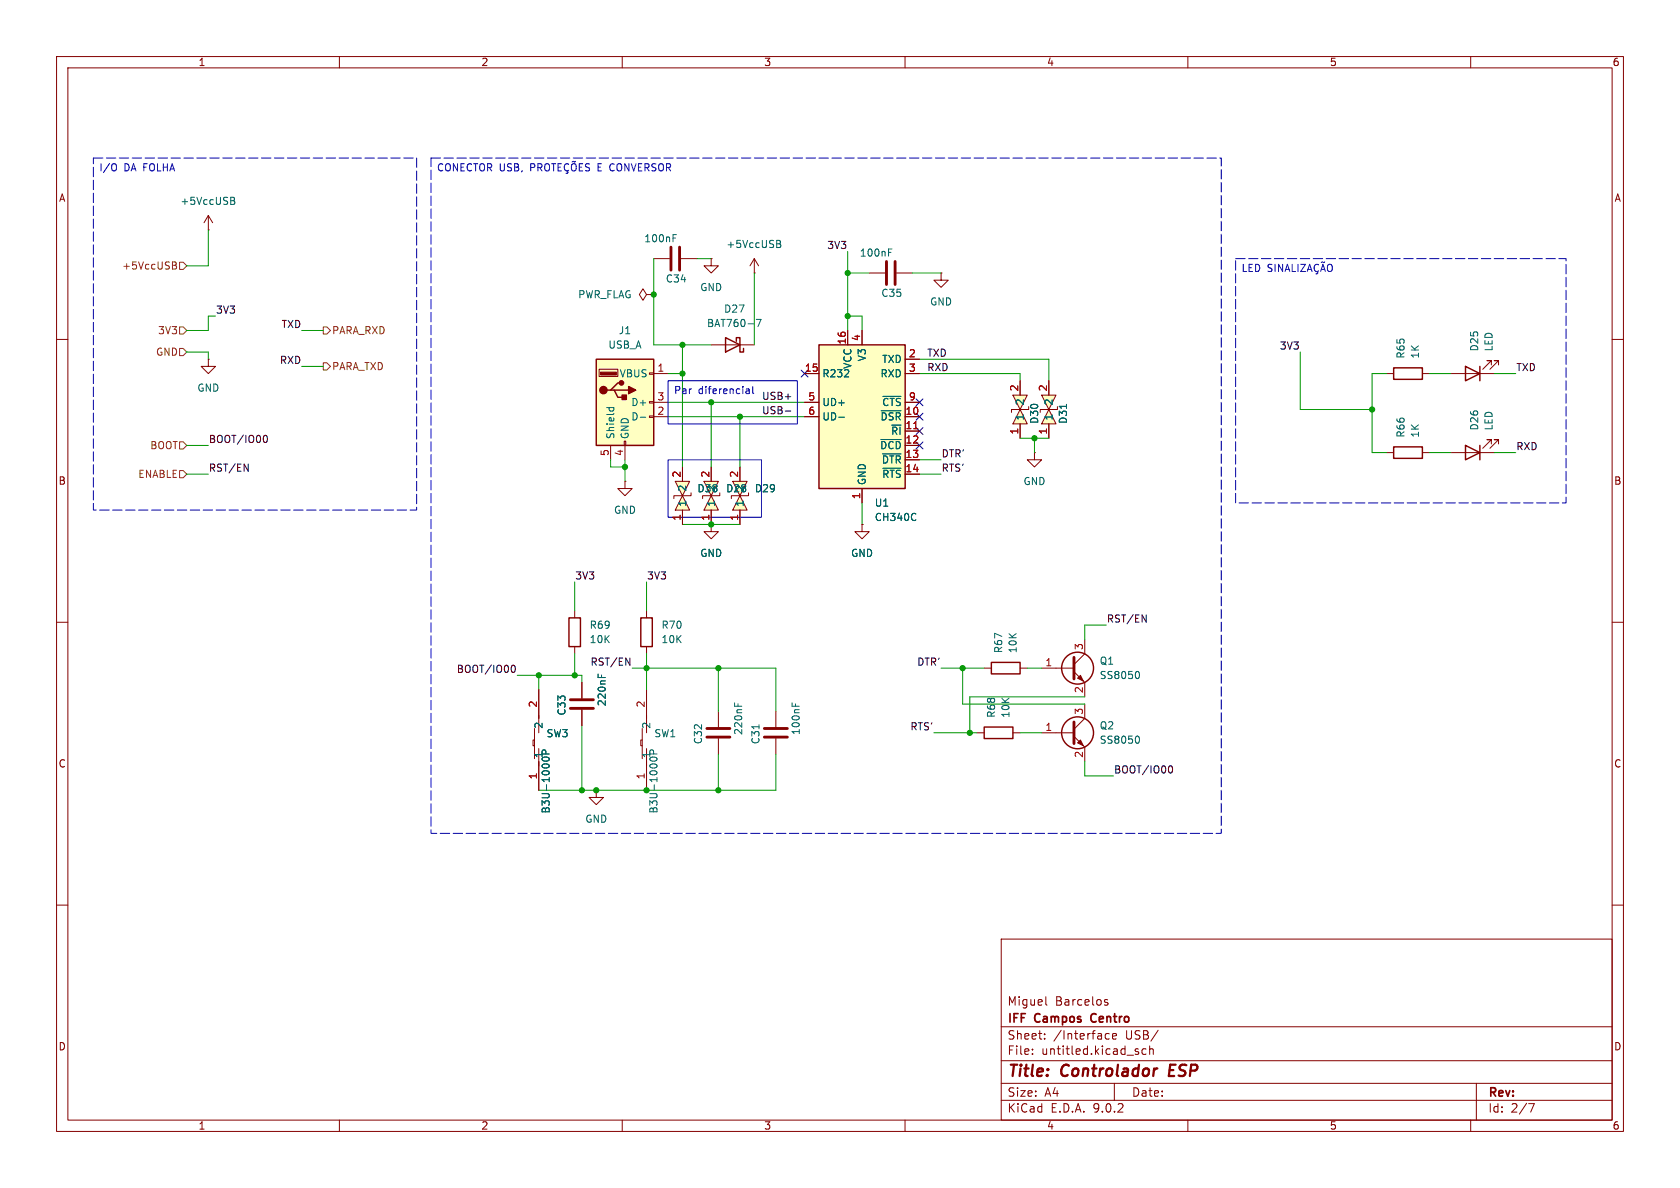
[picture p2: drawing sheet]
<svg xmlns="http://www.w3.org/2000/svg" width="297mm" height="210mm" viewBox="0 0 297 210" stroke-linecap="round" stroke-linejoin="round" font-family="sans-serif">
<g fill="none" stroke="#840000" stroke-width=".18">
<path d="M10 10h277v190h-277zM12 12h273v186h-273zM60 10v2M110 10v2M160 10v2M210 10v2M260 10v2M10 60h2M285 60h2M10 110h2M285 110h2M10 160h2"/>
<path d="M177 166h108v32h-108zM184.9 176.2v1.3l.2 .2M195.2 177l.7 .4-.2 .3-.5-.1M195.8 176.8l-.3-.1-.3 .2M285 160h2M60 198v2M110 198v2M160 198v2M177 194.5h108M177 191.5h108M177 187.5h108M177 181.5h108"/>
<path d="M182.5 186.3v.1M182.5 185.5v.1M184.7 183.6v.1M184.7 182.8v.1M195.5 183.6h.6M195.5 182.8h.6M196.7 183.2l.7-.1-.1-.3-.4-.1-.2 .2v.7h.6M197 191.5v3M201.2 186v.3M202.6 185.5l-.4-.1-.3 .3v.4l.1 .2h.6M203.2 185.5l.3-.1 .3 .1 .1 .9M203.2 184.9v1.5"/>
<path d="M204.7 182.1l-1.2 2M210 198v2M260 198v2M261 191.5v6.5M270.2 195.1h1l-.6 1.5"/>
</g>
<path d="M206.9 188.2l-.3 2h1" fill="none" stroke="#840000" stroke-width=".4"/>
<path d="M193 179.4l-.2 .4 .2 .7" fill="none" stroke="#840000" stroke-width=".3"/>
<path d="M144.8 61h15.2v25.4h-15.2z" fill="#ffffc2"/>
<path d="M144.8 61h15.2v25.4h-15.2zM246.4 65h5.1v2.1h-5.1z" fill="none" stroke="#840000" stroke-width=".25"/>
<g fill="none" stroke="#840000" stroke-width=".18">
<path d="M149.9 58.4v2.6M152.4 58.4v2.6M142.2 66h2.6M142.2 71.1h2.6M142.2 73.7h2.6M160 66h2.6M160 71.1h2.6M160 73.7h2.6M160 63.5h2.6M160 76.2h2.6M160 78.7h2.6M245.1 66h1.3"/>
<path d="M251.5 66h1.2M152.4 86.4v2.5M160 81.3h2.6M160 83.8h2.6"/>
</g>
<path d="M148.3 73.8h1M155.7 77.7h3.6M155.8 72.6h3.5M156.1 70.1h3.2M156 80.2h3.3M156.1 82.8h3.2M161.9 90.8v.1M161.9 91.9v.1" fill="none" stroke="#006464" stroke-width=".18"/>
<path d="M161.5 75.8h.8" fill="none" stroke="#a90000" stroke-width=".18"/>
<g fill="#ffffc2">
<path d="M120.6 87.6l1.3 2.6h-2.5z"/>
<path d="M119.4 85.1h2.5l-1.3 2.5z"/>
</g>
<path d="M119.4 85.1h2.5l-1.3 2.5zM120.6 87.6l1.3 2.6h-2.5zM120.6 82.6v2.5M120.6 90.2v2.5M122.2 87.1v.5h-3.1v.5" fill="none" stroke="#840000" stroke-width=".18"/>
<g fill="#ffffc2">
<path d="M125.7 87.6l1.3 2.6h-2.5z"/>
<path d="M124.5 85.1h2.5l-1.3 2.5z"/>
</g>
<path d="M124.5 85.1h2.5l-1.3 2.5zM125.7 87.6l1.3 2.6h-2.5zM125.7 82.6v2.5M125.7 90.2v2.5M127.2 87.1v.5h-3v.5M245.1 80h1.3M251.5 80h1.2M102.9 120.7v2.7M102.9 125.5v2.8" fill="none" stroke="#840000" stroke-width=".18"/>
<path d="M246.4 79h5.1v2h-5.1z" fill="none" stroke="#840000" stroke-width=".25"/>
<path d="M100.8 125.2h4.1M100.8 123.7h4.1" fill="none" stroke="#840000" stroke-width=".51"/>
<path d="M105.7 119.2v.6M106.3 119.3v.5" fill="none" stroke="#006464" stroke-width=".18"/>
<g fill="#ffffc2">
<path d="M130.8 87.6l1.3 2.6h-2.6z"/>
<path d="M129.5 85.1h2.6l-1.3 2.5z"/>
</g>
<g fill="none" stroke="#840000" stroke-width=".18">
<path d="M114.3 52.1l-.6-1-.7 1 .7 1 .6-1h1.3M115.6 52.1h.1M115.6 45.7h2.8M120.4 45.7h2.8M125.7 45.7v1.3h1.3l-1.3 1.3-1.2-1.3h1.2M125.7 45.7h.1M133.3 48.3h.1M133.3 45.7l-.7 1.3M133.3 45.7l.8 1.3M133.3 45.7v2.6M153.7 48.3h2.8M158.5 48.3h2.8"/>
<path d="M166.4 48.3v1.2h1.2l-1.2 1.3-1.3-1.3h1.3M166.4 48.3h.1M125.7 61h7.6M256.5 66h7.7M263.7 64.5v-.7h-.8h.8l-1.6 1.5M263.7 78.5v-.8h-.8h.8l-1.6 1.5M264.9 64.5v-.7h-.7h.7l-1.5 1.5M264.9 78.5v-.8h-.7h.7l-1.5 1.5M129.5 85.1h2.6l-1.3 2.5zM130.8 87.6l1.3 2.6h-2.6zM130.8 82.6v2.5M130.8 90.2v2.5"/>
<path d="M132.3 87.1v.5h-3v.5M152.4 92.7v1.3h1.3l-1.3 1.3-1.3-1.3h1.3M152.4 92.7h.1M256.5 80h7.7M101.6 108v1.2M101.6 114.3v1.3M114.3 108v1.2M114.3 114.3v1.3M174 118.1h1.3M180.3 118.1h1.3M184.1 118.1h5.8M189.9 118.7l1.9 2v2.5"/>
<path d="M191.8 113v2.6l-1.9 1.9M127 125.7v2.8M127 130.6v2.8M172.7 129.5h1.3M179.1 129.5h1.2M184.1 129.5h5.8M189.9 130.2l1.9 1.9v2.5M191.8 124.5v2.5l-1.9 1.9"/>
</g>
<g fill="none" stroke="#840000" stroke-width=".25">
<path d="M128.3 59.7l2.5 1.3-2.5 1.2zM130.2 60.3v-.6h.6v2.5h.6v-.6M259.1 64.8l2.5 1.2-2.5 1.3zM259.1 78.7l2.5 1.3-2.5 1.3zM261.6 64.8v2.5M261.6 78.7v2.6M100.6 109.2h2v5.1h-2zM113.3 109.2h2v5.1h-2zM175.3 117.1h5v2h-5zM174 128.5h5.1v2.1h-5.1z"/>
<circle cx="190.5" cy="118.1" r="2.82"/>
<circle cx="190.5" cy="129.5" r="2.82"/>
</g>
<path d="M118.6 43.7v4.1M120.1 43.7v4.1M156.7 46.2v4.1M158.2 46.2v4.1M189.9 116.2v3.8M125 130.3h4M125 128.8h4M189.9 127.6v3.8" fill="none" stroke="#840000" stroke-width=".51"/>
<path d="M119 42.1h.4M119 41.5h.6M133.7 56.5h.8l-.5 1.2M137.3 42.5l.6 .1 .1 .3-.3 .2M137.3 43.1h.4M137.7 43.1l.3 .2v.3l-.7 .2M157.1 44.6h.4M157.1 44h.6M201.1 118.7a.79 .79 0 0 1 0 1.3M129.9 124.2v.6M130.5 124.4v.4M201.1 130.1a.79 .79 0 0 1 0 1.3" fill="none" stroke="#006464" stroke-width=".18"/>
<g fill="#840000" stroke="#840000" stroke-width=".18">
<path d="M190.5 119.9l.5-.5 .5 1z"/>
<path d="M190.5 131.3l.5-.5 .5 1z"/>
</g>
<path d="M105.4 63.5h10.2v15.2h-10.2z" fill="#ffffc2"/>
<path d="M105.4 63.5h10.2v15.2h-10.2zM107.9 69h.7l.6 1.2h1.3M108.6 69h2.5M109.9 67.7h-.7l-1.3 1.3h-.6" fill="none" stroke="#840000" stroke-width=".25"/>
<g fill="#840000" stroke="#840000" stroke-width=".25">
<path d="M110 69.9h.7v.7h-.7z"/>
<path d="M111.1 68.3l1.3 .7-1.3 .6z"/>
<circle cx="106.7" cy="69" r=".63"/>
<circle cx="109.9" cy="67.7" r=".38"/>
</g>
<path d="M106.2 65.8h2.8v.5h-2.8z" fill="#840000" stroke="#840000" stroke-width=".18"/>
<g fill="none" stroke="#840000" stroke-width=".18">
<path d="M105.9 65.3h3.3v1.2h-3.3zM107.9 78.7v2.6M110.4 78h.2v.7h-.2zM110.5 78.7v2.6M114.8 65.9h.8v.3h-.8zM114.8 71h.8v.2h-.8zM114.8 73.5h.8v.3h-.8zM115.6 66h2.5M115.6 71.1h2.5M115.6 73.7h2.5M182.9 80v1.3h1.2l-1.2 1.3-1.3-1.3h1.3M182.9 80h.1"/>
<path d="M94.5 130.8h-.3v1h.3M94.5 128.8v5.3M95.2 121.9v7.6M95.2 132.3v7.4M105.4 139.7v1.3h1.3l-1.3 1.2-1.3-1.2h1.3M105.4 139.7h.1"/>
</g>
<path d="M107.3 72.1h1.2M107.7 72.1v.3M108.5 72.1v.3M113.2 73.8h1M96.5 133.3l-.1-.6-.1-.1h-.3l-.2 .7h1.3M96.6 133.8l.4 .1 .1 .4" fill="none" stroke="#006464" stroke-width=".18"/>
<g fill="#ffffc2">
<path d="M185.4 72.4l1.3 2.5h-2.6z"/>
<path d="M184.1 69.9h2.6l-1.3 2.5z"/>
</g>
<path d="M184.1 69.9h2.6l-1.3 2.5zM185.4 72.4l1.3 2.5h-2.6zM185.4 67.3v2.6M185.4 74.9v2.6M186.9 71.9v.5h-3v.5M137.2 125.7v2.8M137.2 130.6v2.8" fill="none" stroke="#840000" stroke-width=".18"/>
<path d="M188.5 71.5v.7M134.2 128.1v.7M140 124.2v.6M140.6 124.4v.4" fill="none" stroke="#006464" stroke-width=".18"/>
<path d="M135.1 130.3h4.1M135.1 128.8h4.1" fill="none" stroke="#840000" stroke-width=".51"/>
<g fill="#ffffc2">
<path d="M180.3 72.4l1.3 2.5h-2.5z"/>
<path d="M179.1 69.9h2.5l-1.3 2.5z"/>
</g>
<g fill="none" stroke="#840000" stroke-width=".18">
<path d="M36.8 38.1l-.7 1.3M36.8 38.1l.8 1.3M36.8 38.1v2.5M36.8 40.6h.1M149.9 58.4v2.6M152.4 58.4v2.6M36.8 63.5v1.3h1.3l-1.3 1.2-1.2-1.2h1.2M36.8 63.5h.1M142.2 66h2.6M142.2 71.1h2.6M142.2 73.7h2.6M160 66h2.6"/>
<path d="M160 71.1h2.6M160 73.7h2.6M160 63.5h2.6M160 76.2h2.6M160 78.7h2.6M179.1 69.9h2.5l-1.3 2.5zM180.3 72.4l1.3 2.5h-2.5zM180.3 67.3v2.6M180.3 74.9v2.6M181.9 71.9v.5h-3.1v.5M185.4 67.3v2.6M185.4 74.9v2.6"/>
<path d="M110.5 85.1v1.3h1.3l-1.3 1.2-1.3-1.2h1.3M110.5 85.1h.1M120.6 82.6v2.5M120.6 90.2v2.5M125.7 92.7v1.3h1.3l-1.3 1.3-1.2-1.3h1.2M125.7 92.7h.1M125.7 82.6v2.5M125.7 90.2v2.5M130.8 82.6v2.5M130.8 90.2v2.5M152.4 92.7h.1M152.4 86.4v2.5"/>
<path d="M160 81.3h2.6M160 83.8h2.6M95.2 121.9v5.1M95.2 134.6v5.1M102.9 120.7v2.7M102.9 125.5v2.8M113.5 130.8h-.2v1h.2M113.5 128.8v5.3M114.3 121.9v7.6M114.3 132.3v7.4"/>
</g>
<g fill="none" stroke="#006464" stroke-width=".18">
<path d="M40.8 34.9l.6 .1 .1 .2-.3 .3M40.8 35.5h.4M41.2 35.5l.3 .2v.3l-.7 .1M148.3 73.8h1M155.7 77.7h3.6M155.8 72.6h3.5M156.1 70.1h3.2M188.5 71.5v.7M156 80.2h3.3M156.1 82.8h3.2M161.9 90.8v.1M161.9 91.9v.1"/>
<path d="M105.7 119.2v.6M106.3 119.3v.5M96.5 133.3l-.1-.6-.1-.1h-.3l-.2 .7h1.3M96.6 133.8l.4 .1 .1 .4M115.5 133.3v-.6l-.2-.1h-.3l-.1 .7h1.2M115.7 133.8l.3 .1 .1 .4"/>
</g>
<path d="M30.5 46.3l.6 .1 .1 .3-.3 .2M30.5 46.9h.4M30.9 46.9l.3 .2v.3l-.7 .2M31.7 57.8h.7l.6 .6-.6 .7h-.7zM31.7 46.4h.7l.6 .6-.6 .6h-.7zM57.1 57.8h.7l.6 .6-.6 .7h-.7zM31.7 61.6h.7l.6 .6-.6 .7h-.7zM31.7 78.1h.7l.6 .6-.6 .7h-.7zM57.1 64.1h.7l.6 .7-.6 .6h-.7zM31.7 83.2h.7l.6 .6-.6 .7h-.7z" fill="none" stroke="#725600" stroke-width=".18"/>
<path d="M46.7 77.1l.1-.1a.68 .68 0 0 1 .5 .6 .68 .68 0 0 1-.5 .6l-.1-.1M138.8 72.7h1M43.2 82l.7 1.3v-1.3M90.5 117.7l.2-.1a.68 .68 0 0 1 .4 .6 .68 .68 0 0 1-.4 .7l-.2-.2M110.6 116.3l.8 1.3v-1.3M201.9 108.7l.7 1.3v-1.3M206.7 135.5l.2-.1a.68 .68 0 0 1 .4 .6 .68 .68 0 0 1-.4 .6l-.2-.1" fill="none" stroke="#0f0f0f" stroke-width=".18"/>
<g fill="none" stroke="#009600" stroke-width=".18">
<path d="M36.8 40.6v6.4h-3.8M38.1 55.9h-1.3v2.5h-3.8M53.3 58.4h3.8M115.6 45.7v15.3h10.1M123.2 45.7h2.5M133.3 48.3v12.7M149.9 44.5v13.9M149.9 55.9h2.5v2.5M149.9 48.3h3.8M161.3 48.3h5.1M33 62.2h3.8v1.3M33 78.7h3.8"/>
<path d="M53.3 64.8h3.8M118.1 66h2.5M118.1 71.1h24.1M118.1 73.7h24.1M120.6 61v21.6M125.7 71.1v11.5M130.8 73.7v8.9M162.6 66h17.7v1.3M162.6 63.5h22.8v3.8M180.3 77.5h5.1M182.9 77.5v2.5M229.9 62.2v10.2h12.7"/>
<path d="M245.1 66h-2.5v14h2.5M252.7 66h3.8M264.2 66h3.8M33 83.8h3.8M107.9 81.3v1.3h2.6M110.5 81.3v3.8M120.6 92.7h10.2M152.4 88.9v3.8M162.6 83.8h3.8M162.6 81.3h3.8M252.7 80h3.8M264.2 80h3.8"/>
<path d="M91.4 119.4h11.5v1.3M95.2 119.4v2.5M101.6 102.9v5.1M101.6 115.6v3.8M111.8 118.1h25.4v7.6M114.3 102.9v5.1M114.3 115.6v6.3M127 118.1v7.6M166.4 118.1h7.6M170.2 118.1v6.4h21.6M181.6 118.1h2.5M195.6 110.5h-3.8v2.5"/>
<path d="M102.9 128.3v11.4M127 133.4v6.3M137.2 133.4v6.3h-42M165.1 129.5h7.6M180.3 129.5h3.8M191.8 134.6v2.6h5M191.8 123.2h-20.4v6.3"/>
</g>
<path d="M141.6 65.4l1.2 1.2M142.8 65.4l-1.2 1.2M162 70.5l1.2 1.2M162 78.1l1.2 1.2M162 73.1l1.2 1.2M162 75.6l1.2 1.2M163.2 70.5l-1.2 1.2M163.2 78.1l-1.2 1.2M163.2 73.1l-1.2 1.2M163.2 75.6l-1.2 1.2" fill="none" stroke="#000084" stroke-width=".18"/>
<path d="M16.5 27.9h57.2v62.3h-57.2zM76.2 27.9h139.7v119.4h-139.7zM218.4 45.7h58.5v43.2h-58.5z" fill="none" stroke="#0000c2" stroke-width=".18" stroke-dasharray="1.7 .6"/>
<g fill="none" stroke="#0000c2" stroke-width=".18">
<path d="M20.3 28.9l.1 .1a.81 .81 0 0 1-.1 1.2M93.8 29.6l.6-.1 .1-.1v-.3l-.7-.2v1.3M95.1 29.6l.6-.1 .1-.1v-.3l-.7-.2v1.3M95.4 29.6l.4 .6M96.4 29.1l.2-.2a.43 .43 0 0 1 .5 .5v.4a.42 .42 0 0 1-.4 .4 .42 .42 0 0 1-.4-.4zM97.5 28.9h.7M97.9 28.9v1.3M98.7 29.5h.4M99.3 28.9h-.6v1.3h.6M100.2 30.3l.2 .2v.1h-.3M100.5 29.1a.6 .6 0 0 0-.8 .4 .6 .6 0 0 0 .6 .7l.2-.1M101.2 29l.1-.1a.43 .43 0 0 1 .6 .5v.4a.42 .42 0 0 1-.5 .4 .42 .42 0 0 1-.4-.4v-.4z"/>
<path d="M101.7 28.5l-.6 .1M102.4 29.5h.4M103 28.9h-.6v1.3h.6M104.2 29l-.5-.1-.1 .2v.3l.5 .3 .1 .3-.2 .2h-.5M219.8 46.7v1.3h.6M220.8 47.3h.4M221.4 46.7h-.6v1.3h.6M222 46.7a.64 .64 0 0 1 .7 .7 .64 .64 0 0 1-.7 .6zM224.9 46.8l-.5-.1-.2 .1v.4l.6 .3 .1 .3-.3 .2-.5-.1M225.4 46.7v1.3M226.7 46.7v1.3l-.7-1.3v1.3M227.2 48l.4-1.3 .4 1.3"/>
<path d="M227.3 47.6h.6M228.4 46.7v1.3h.6M229.5 46.7v1.3M230 46.7h.8l-.8 1.3h.8M231.1 48l.4-1.3 .5 1.3M231.2 47.6h.6M232.8 48.1l.2 .1-.1 .2h-.3M233.1 46.8a.6 .6 0 0 0-.8 .5 .6 .6 0 0 0 .6 .7l.2-.1M233.5 48l.4-1.3 .4 1.3M233.6 47.6h.6M234.2 46.3l-.6 .1M234.7 46.9l.3-.2a.43 .43 0 0 1 .5 .4v.5a.42 .42 0 0 1-.4 .4 .42 .42 0 0 1-.4-.4z"/>
<path d="M118.1 67.3h22.9v7.6h-22.9zM131.9 68.8h.5l.1 .8M131.9 69.5h.6M132.5 69l-.6 .2M133.1 68.3v1.1l.2 .2M118.1 81.3h16.5v10.1h-16.5z"/>
</g>
<path d="M161.5 75.8h.8" fill="none" stroke="#a90000" stroke-width=".18"/>
<g fill="#009600" stroke="#009600" stroke-width=".18">
<circle cx="120.6" cy="66" r=".46"/>
<circle cx="125.7" cy="71.1" r=".46"/>
<circle cx="115.6" cy="52.1" r=".46"/>
<circle cx="120.6" cy="61" r=".46"/>
<circle cx="182.9" cy="77.5" r=".46"/>
<circle cx="171.4" cy="129.5" r=".46"/>
<circle cx="149.9" cy="55.9" r=".46"/>
<circle cx="149.9" cy="48.3" r=".46"/>
<circle cx="130.8" cy="73.7" r=".46"/>
<circle cx="170.2" cy="118.1" r=".46"/>
<circle cx="125.7" cy="92.7" r=".46"/>
<circle cx="95.2" cy="119.4" r=".46"/>
<circle cx="110.5" cy="82.6" r=".46"/>
<circle cx="101.6" cy="119.4" r=".46"/>
<circle cx="114.3" cy="118.1" r=".46"/>
<circle cx="114.3" cy="139.7" r=".46"/>
<circle cx="102.9" cy="139.7" r=".46"/>
<circle cx="105.4" cy="139.7" r=".46"/>
<circle cx="127" cy="139.7" r=".46"/>
<circle cx="127" cy="118.1" r=".46"/>
<circle cx="242.6" cy="72.4" r=".46"/>
</g>
<g font-size="2.8" fill="#840000">
<text x="178" y="190.9">Title:</text>
<text x="187.7" y="190.9">Controlador</text>
<text x="207.5" y="190.9">ESP</text>
</g>
<g font-size="2.1" fill="#840000">
<text x="178" y="178">Miguel</text>
<text x="186.5" y="178">Barcelos</text>
<text x="178" y="184">Sheet:</text>
<text x="178" y="181.2">IFF</text>
<text x="183" y="181.2">Campos</text>
<text x="186.2" y="184">/Interface</text>
<text x="193.6" y="181.2">Centro</text>
<text x="199" y="184">USB/</text>
<text x="178" y="186.7">File:</text>
<text x="184.1" y="186.7">untitled.kicad_sch</text>
<text x="178" y="196.9">KiCad</text>
<text x="178" y="194.1">Size:</text>
<text x="184.7" y="194.1">A4</text>
<text x="185.7" y="196.9">E.D.A.</text>
<text x="193.3" y="196.9">9.0.2</text>
<text x="200" y="194.1">Date:</text>
<text x="263" y="194.3">Rev:</text>
<text x="263" y="196.9">Id:</text>
<text x="267.1" y="196.9">2/7</text>
</g>
<g font-size="1.8" fill="#840000">
<text x="35" y="11.9">1</text>
<text x="85" y="11.9">2</text>
<text x="135" y="11.9">3</text>
<text x="185" y="11.9">4</text>
<text x="235" y="11.9">5</text>
<text x="285" y="11.9">6</text>
<text x="10.3" y="35.9">A</text>
<text x="285.3" y="35.9">A</text>
<text x="10.3" y="85.9">B</text>
<text x="285.3" y="85.9">B</text>
<text x="10.3" y="135.9">C</text>
<text x="285.3" y="135.9">C</text>
<text x="10.3" y="185.9">D</text>
<text x="285.3" y="185.9">D</text>
<text x="35" y="199.9">1</text>
<text x="85" y="199.9">2</text>
<text x="135" y="199.9">3</text>
<text x="185" y="199.9">4</text>
<text x="235" y="199.9">5</text>
<text x="285" y="199.9">6</text>
</g>
<g font-size="1.8" fill="#0000c2">
<text x="17.5" y="30.6">I/O</text>
<text x="21.9" y="30.6">DA FOLHA</text>
<text x="77.2" y="30.6">CONECTOR USB,</text>
<text x="105.9" y="30.6">E CONVERSOR</text>
<text x="119.1" y="70">Par</text>
<text x="123.4" y="70">diferencial</text>
</g>
<g font-size="1.8" fill="#006464">
<text x="31.8" y="36.4">+5VccUSB</text>
<text x="113.8" y="43">100nF</text>
<text x="128.3" y="44">+5VccUSB</text>
<text x="151.9" y="45.6">100nF</text>
<text x="102.1" y="52.9">PWR_FLAG</text>
<text x="117.6" y="50.1">C34</text>
<text x="123.7" y="51.7">GND</text>
<text x="155.7" y="52.7">C35</text>
<text x="109.3" y="59.3">J1</text>
<text x="124.9" y="58">BAT760-7</text>
<text x="127.9" y="55.5">D27</text>
<text x="164.3" y="54.2">GND</text>
<text x="107.5" y="61.8">USB_A</text>
<text x="150.7" y="65.3" transform="rotate(-90 150.7 65.3)">VCC</text>
<text x="153.3" y="64" transform="rotate(-90 153.3 64)">V3</text>
<text x="155.9" y="64.4">TXD</text>
<text x="248.5" y="63.5" transform="rotate(-90 248.5 63.5)">R65</text>
<text x="251.1" y="63.5" transform="rotate(-90 251.1 63.5)">1K</text>
<text x="261.5" y="62.2" transform="rotate(-90 261.5 62.2)">D25</text>
<text x="264.1" y="62.2" transform="rotate(-90 264.1 62.2)">LED</text>
<text x="34.8" y="69.4">GND</text>
<text x="109.5" y="66.9">VBUS</text>
<text x="111.5" y="72">D+</text>
<text x="145.3" y="66.9">R232</text>
<text x="145.3" y="72">UD+</text>
<text x="155.6" y="66.9">RXD</text>
<text x="155.9" y="72">~{CTS}</text>
<text x="181.2" y="71.8" transform="rotate(-90 181.2 71.8)">2</text>
<text x="186.3" y="71.8" transform="rotate(-90 186.3 71.8)">2</text>
<text x="108.8" y="77.7" transform="rotate(-90 108.8 77.7)">Shield</text>
<text x="111.4" y="77.7" transform="rotate(-90 111.4 77.7)">GND</text>
<text x="111.5" y="74.5">D-</text>
<text x="145.3" y="74.5">UD-</text>
<text x="155.6" y="74.5">~{DSR}</text>
<text x="157.4" y="77.1">~{RI}</text>
<text x="181.2" y="74.4" transform="rotate(-90 181.2 74.4)">1</text>
<text x="183.7" y="75" transform="rotate(-90 183.7 75)">D30</text>
<text x="186.3" y="74.4" transform="rotate(-90 186.3 74.4)">1</text>
<text x="188.8" y="75" transform="rotate(-90 188.8 75)">D31</text>
<text x="248.5" y="77.5" transform="rotate(-90 248.5 77.5)">R66</text>
<text x="251.1" y="77.5" transform="rotate(-90 251.1 77.5)">1K</text>
<text x="261.5" y="76.2" transform="rotate(-90 261.5 76.2)">D26</text>
<text x="264.1" y="76.2" transform="rotate(-90 264.1 76.2)">LED</text>
<text x="155.5" y="79.6">~{DCD}</text>
<text x="155.8" y="82.1">~{DTR}</text>
<text x="121.5" y="89.7" transform="rotate(-90 121.5 89.7)">1</text>
<text x="121.5" y="87" transform="rotate(-90 121.5 87)">2</text>
<text x="123.2" y="87.2">D38</text>
<text x="126.6" y="89.7" transform="rotate(-90 126.6 89.7)">1</text>
<text x="126.6" y="87" transform="rotate(-90 126.6 87)">2</text>
<text x="128.3" y="87.2">D28</text>
<text x="131.7" y="89.7" transform="rotate(-90 131.7 89.7)">1</text>
<text x="131.7" y="87" transform="rotate(-90 131.7 87)">2</text>
<text x="133.4" y="87.2">D29</text>
<text x="153.3" y="85.9" transform="rotate(-90 153.3 85.9)">GND</text>
<text x="154.6" y="89.8">U1</text>
<text x="155.9" y="84.7">~{RTS}</text>
<text x="180.8" y="86">GND</text>
<text x="108.5" y="91">GND</text>
<text x="154.6" y="92.3">CH340C</text>
<text x="123.7" y="98.7">GND</text>
<text x="150.4" y="98.7">GND</text>
<text x="104.1" y="111.4">R69</text>
<text x="104.1" y="113.9">10K</text>
<text x="116.8" y="111.4">R70</text>
<text x="116.8" y="113.9">10K</text>
<text x="177.4" y="115.6" transform="rotate(-90 177.4 115.6)">R67</text>
<text x="179.9" y="115.6" transform="rotate(-90 179.9 115.6)">10K</text>
<text x="194.3" y="117.7">Q1</text>
<text x="107.3" y="125" transform="rotate(-90 107.3 125)">220nF</text>
<text x="194.3" y="120.2">SS8050</text>
<text x="96.1" y="128.9" transform="rotate(-90 96.1 128.9)">2</text>
<text x="96.5" y="130.5">SW3</text>
<text x="100.2" y="126.6" transform="rotate(-90 100.2 126.6)">C33</text>
<text x="115.2" y="128.9" transform="rotate(-90 115.2 128.9)">2</text>
<text x="115.6" y="130.5">SW1</text>
<text x="124.3" y="131.7" transform="rotate(-90 124.3 131.7)">C32</text>
<text x="131.4" y="130" transform="rotate(-90 131.4 130)">220nF</text>
<text x="134.5" y="131.7" transform="rotate(-90 134.5 131.7)">C31</text>
<text x="141.6" y="130" transform="rotate(-90 141.6 130)">100nF</text>
<text x="176.1" y="127" transform="rotate(-90 176.1 127)">R68</text>
<text x="178.7" y="127" transform="rotate(-90 178.7 127)">10K</text>
<text x="194.3" y="129.1">Q2</text>
<text x="194.3" y="131.7">SS8050</text>
<text x="96.1" y="134.1" transform="rotate(-90 96.1 134.1)">1</text>
<text x="115.2" y="134.1" transform="rotate(-90 115.2 134.1)">1</text>
<text x="97.4" y="143.9" transform="rotate(-90 97.4 143.9)">B3U-1000P</text>
<text x="116.4" y="143.9" transform="rotate(-90 116.4 143.9)">B3U-1000P</text>
<text x="103.4" y="145.6">GND</text>
</g>
<g font-size="1.8" fill="#725600">
<text x="21.5" y="47.9">+5VccUSB</text>
<text x="27.8" y="59.3">3V3</text>
<text x="58.6" y="59.3">PARA_RXD</text>
<text x="27.5" y="63.1">GND</text>
<text x="58.6" y="65.6">PARA_TXD</text>
<text x="26.5" y="79.6">BOOT</text>
<text x="24.3" y="84.7">ENABLE</text>
</g>
<g font-size="1.8" fill="#0f0f0f">
<text x="146.1" y="44.1">3V3</text>
<text x="38.1" y="55.5">3V3</text>
<text x="49.7" y="58.1">TXD</text>
<text x="49.4" y="64.4">RXD</text>
<text x="163.8" y="63.2">TXD</text>
<text x="163.8" y="65.7">RXD</text>
<text x="226.2" y="61.9">3V3</text>
<text x="268" y="65.7">TXD</text>
<text x="134.6" y="70.8">USB+</text>
<text x="134.6" y="73.3">USB-</text>
<text x="36.8" y="78.4">BOOT/IO00</text>
<text x="36.8" y="83.5">RST/EN</text>
<text x="166.4" y="80.9">DTR'</text>
<text x="166.4" y="83.5">RTS'</text>
<text x="268" y="79.7">RXD</text>
<text x="101.6" y="102.5">3V3</text>
<text x="114.3" y="102.5">3V3</text>
<text x="195.6" y="110.1">RST/EN</text>
<text x="80.7" y="119">BOOT/IO00</text>
<text x="104.3" y="117.8">RST/EN</text>
<text x="162.1" y="117.8">DTR'</text>
<text x="160.8" y="129.2">RTS'</text>
<text x="196.8" y="136.8">BOOT/IO00</text>
</g>
<g font-size="1.8" fill="#a90000">
<text x="116.1" y="65.8">1</text>
<text x="142.2" y="65.8">15</text>
<text x="149.6" y="61" transform="rotate(-90 149.6 61)">16</text>
<text x="152.1" y="60.4" transform="rotate(-90 152.1 60.4)">4</text>
<text x="160.6" y="63.2">2</text>
<text x="160.6" y="65.8">3</text>
<text x="116.1" y="70.9">3</text>
<text x="142.8" y="70.9">5</text>
<text x="160.6" y="70.9">9</text>
<text x="180.1" y="69.3" transform="rotate(-90 180.1 69.3)">2</text>
<text x="185.2" y="69.3" transform="rotate(-90 185.2 69.3)">2</text>
<text x="116.1" y="73.4">2</text>
<text x="142.8" y="73.4">6</text>
<text x="160" y="73.4">10</text>
<text x="160" y="75.9">11</text>
<text x="180.1" y="76.9" transform="rotate(-90 180.1 76.9)">1</text>
<text x="185.2" y="76.9" transform="rotate(-90 185.2 76.9)">1</text>
<text x="107.7" y="80.7" transform="rotate(-90 107.7 80.7)">5</text>
<text x="110.2" y="80.7" transform="rotate(-90 110.2 80.7)">4</text>
<text x="160" y="78.5">12</text>
<text x="160" y="81">13</text>
<text x="160" y="83.6">14</text>
<text x="120.4" y="84.5" transform="rotate(-90 120.4 84.5)">2</text>
<text x="125.5" y="84.5" transform="rotate(-90 125.5 84.5)">2</text>
<text x="130.6" y="84.5" transform="rotate(-90 130.6 84.5)">2</text>
<text x="152.1" y="88.3" transform="rotate(-90 152.1 88.3)">1</text>
<text x="120.4" y="92.1" transform="rotate(-90 120.4 92.1)">1</text>
<text x="125.5" y="92.1" transform="rotate(-90 125.5 92.1)">1</text>
<text x="130.6" y="92.1" transform="rotate(-90 130.6 92.1)">1</text>
<text x="184.7" y="117.9">1</text>
<text x="191.5" y="115" transform="rotate(-90 191.5 115)">3</text>
<text x="95" y="125.2" transform="rotate(-90 95 125.2)">2</text>
<text x="114" y="125.2" transform="rotate(-90 114 125.2)">2</text>
<text x="191.5" y="122.6" transform="rotate(-90 191.5 122.6)">2</text>
<text x="184.7" y="129.3">1</text>
<text x="191.5" y="126.4" transform="rotate(-90 191.5 126.4)">3</text>
<text x="95" y="137.9" transform="rotate(-90 95 137.9)">1</text>
<text x="114" y="137.9" transform="rotate(-90 114 137.9)">1</text>
<text x="191.5" y="134.1" transform="rotate(-90 191.5 134.1)">2</text>
</g>
</svg>
